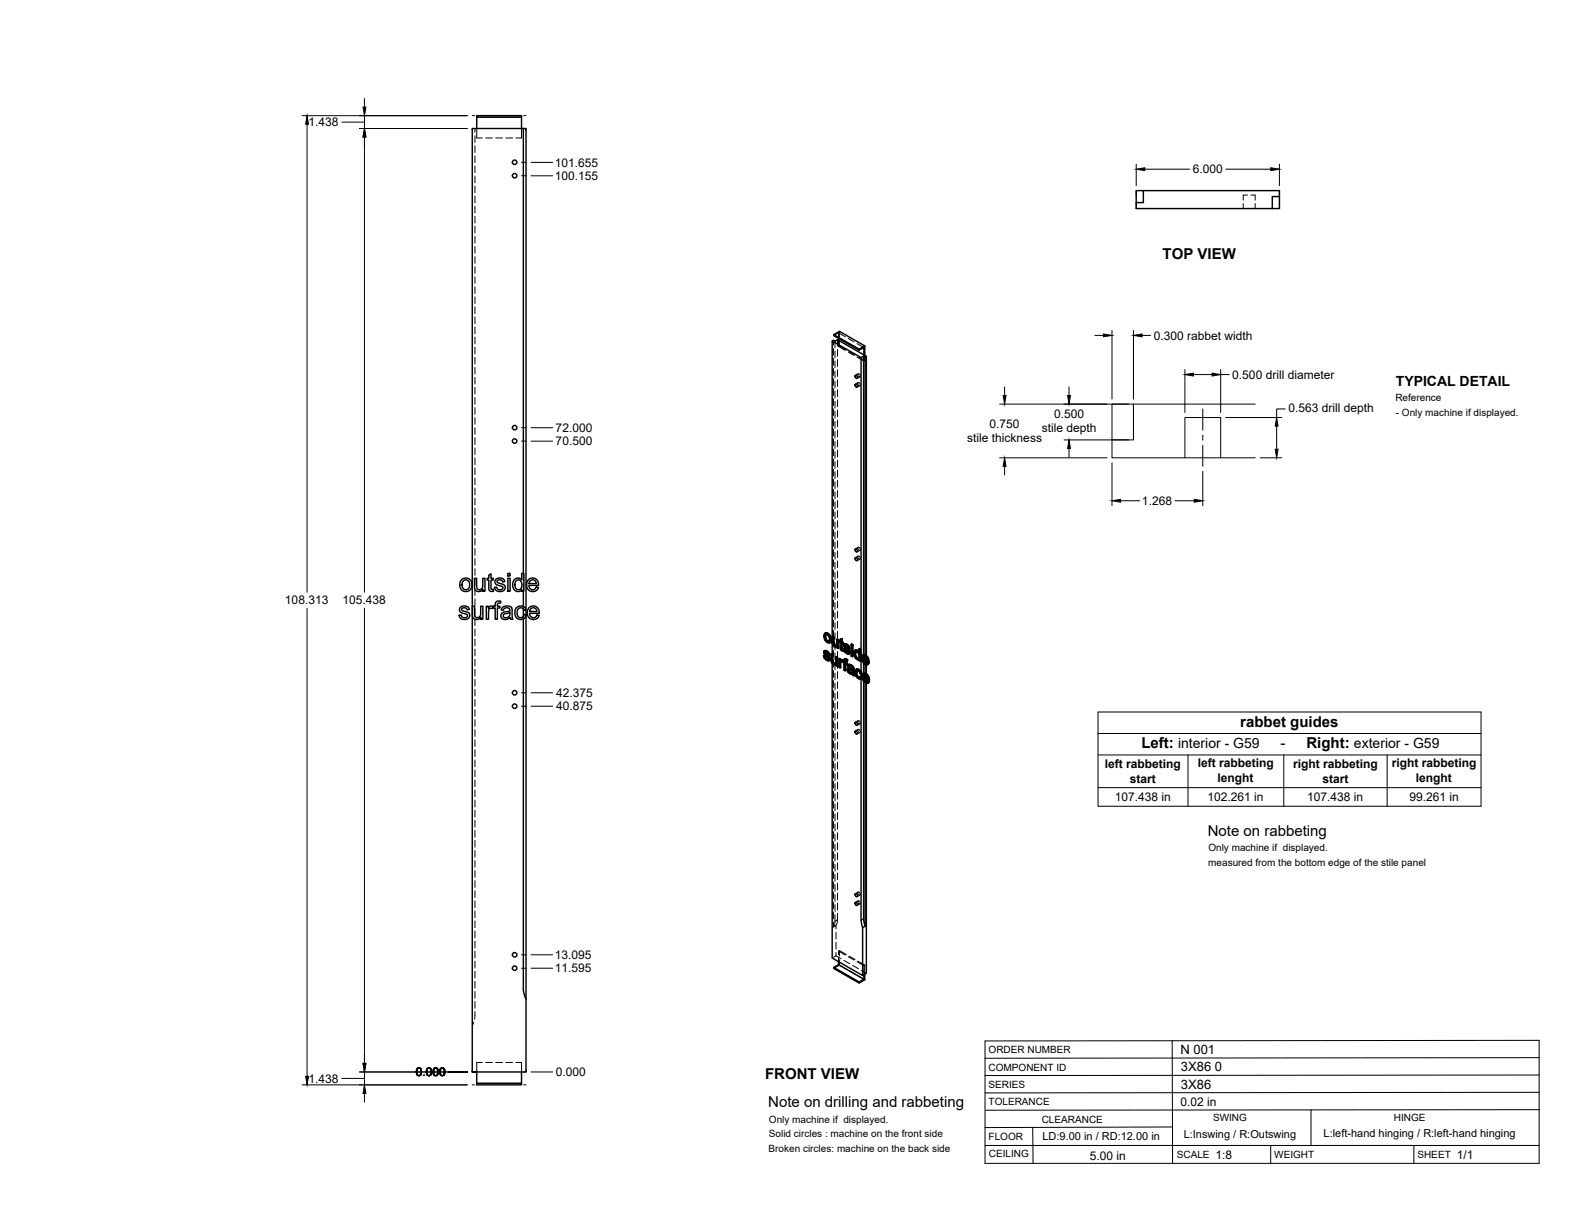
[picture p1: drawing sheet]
<svg xmlns="http://www.w3.org/2000/svg" width="559mm" height="432mm" viewBox="0 0 559 432" stroke-linecap="round" stroke-linejoin="round" font-family="sans-serif">
<!-- layer: Visible -->
<g fill="none" stroke="#000" stroke-width=".51">
<path d="M169.1 41.6v4M185 41.6h-15.9v-.6h15.9v4.6M185.7 45.6h.9v172.5M185.7 45.6h-18.1v334.7h19v-25.9M185.7 45.6v157.8M403.1 71.9v2.1h48.3M405.7 67.6h-2.6v4.3h2.6v-4.3h48.2v2.1M451.4 69.7h2.5v4.3h-2.5zM295.8 118.7l2-1.1 9 5.1M295.3 121l.4-.3 .5 .3 .9-.5 10.3 5.9v106.2M297.5 120.1v.6M303.4 136.4l.6 .1 .2 .8-.7-.2z"/>
<path d="M303.4 133.2l.6 .2 .2 .8-.7-.2zM304.8 123.9l-9-5.2v.4l9 5.2M305.5 126.9l-10.2-5.9v104.9l.6 .1v2.2M305.5 126.9v111.3M306.4 126.4l.5 .3v105.6M306.4 126.4l-.9 .5M306.4 126.4v105.9M306.8 122.7l-2 1.2v.4l1.7-1v2.6M306.8 122.7v3.4M307.4 126.4l-.5 .3M303.4 197.9l.6 .2 .2 .8-.7-.2zM303.4 194.8l.6 .2 .2 .8-.7-.2z"/>
<path d="M163.3 215.5l1.4-.5a1.58 1.58 0 0 1 1.8 1.3l-.8 .1a1.02 1.02 0 0 0-.9-.8 1.02 1.02 0 0 0-1 .8l2.1 .9a1.39 1.39 0 0 1 .6 1.7 1.39 1.39 0 0 1-1.7 .8l-.9-.1-.7-.6-.3-.8 .7-.1a1.09 1.09 0 0 0 1.1 1 1.09 1.09 0 0 0 1.1-1l-1.8-.7a1.19 1.19 0 0 1-.7-2zM163.8 205.6l1-.5a2.33 2.33 0 0 1 2.6 3 2.33 2.33 0 0 1-3.8 1.1l-.4-1.1a2.74 2.74 0 0 1 .6-2.5zM164.3 206.2l1.3-.4 .9 .7 .1 1.7-.8 .9h-1.1l-.6-.6-.2-1.4zM167.6 215.1h.8v2.6a1.14 1.14 0 0 0 1.1 1.4 1.14 1.14 0 0 0 1-1.5v-2.5h.8v4.6h-.7v-.7a1.63 1.63 0 0 1-1.9 .8 1.63 1.63 0 0 1-1.1-1.8zM168.3 205.2h.8v2.6a1.14 1.14 0 0 0 1.2 1.4 1.14 1.14 0 0 0 1-1.5v-2.5h.8v4.6h-.7v-.7a1.63 1.63 0 0 1-2 .8 1.63 1.63 0 0 1-1.1-1.9zM172.5 215.1h.7v.7a1.12 1.12 0 0 1 1.8-.6l.7-.1v-.5a1.33 1.33 0 0 1 .6-1.3 1.33 1.33 0 0 1 1.4 0l-.1 .7a.71 .71 0 0 0-.8 0 .71 .71 0 0 0-.3 .7v.4h.9v.6h-.9v4h-.8v-4h-.7v-.4l-.2 .7a1.02 1.02 0 0 0-1.2 .1 1.02 1.02 0 0 0-.3 1.2v2.4h-.8zM173.4 204l.8-.4v1.6h.8v.6h-.8v3.1l.8 .2 .1 .7h-.6a1.02 1.02 0 0 1-1.1-1.4v-2.6h-.6v-.6h.6zM175.8 205.7l1.5-.6a1.58 1.58 0 0 1 1.8 1.3l-.8 .1a.99 .99 0 0 0-1-.8 .99 .99 0 0 0-.9 .8l2.6 1.1a1.59 1.59 0 0 1-.2 2 1.59 1.59 0 0 1-1.9 .3l-.9-.4-.4-.5-.2-.6 .8-.1a1.08 1.08 0 0 0 1.1 1 1.08 1.08 0 0 0 1.1-1.1l-2-.7a1.19 1.19 0 0 1-.6-1.8zM178.2 215.6l.7-.4 1-.2 1.5 .5 .5 4.2h-.8l-.1-.6a1.77 1.77 0 0 1-2 .8 1.77 1.77 0 0 1-1.3-1.7l.7-.9 1.6-.3a.68 .68 0 0 0 .9-.7 .68 .68 0 0 0-.9-.6 1.12 1.12 0 0 0-1.4 .8l-.8-.1zM178.7 218l1.4-.4a.42 .42 0 0 1 .6-.2 .42 .42 0 0 1 .2 .6v.1a1.2 1.2 0 0 1-1.1 1.1 1.2 1.2 0 0 1-1.3-.9zM180.2 205.2h.8v4.6h-.8zM180.2 203.4h.8v.9h-.8z"/>
<path d="M182.5 205.7a1.73 1.73 0 0 1 2.6 0v-2.3h.8v6.4h-.8v-.6a1.89 1.89 0 0 1-2.3 .4 1.89 1.89 0 0 1-.9-2.1zM183.1 206.1l.8-.4 .9 .5 .4 1.2-.2 1.1a1.26 1.26 0 0 1-1.7 .6 1.26 1.26 0 0 1-.6-1.6zM183.3 215.6v-.1a1.93 1.93 0 0 1 3.3 1l-.8 .1a1.29 1.29 0 0 0-1.7-.8 1.29 1.29 0 0 0-.6 1.8l.1 .8 .7 .7a1.18 1.18 0 0 0 1.6-1.1l.8 .1-.4 .9a2.06 2.06 0 0 1-2.4 .6 2.06 2.06 0 0 1-1.2-2.2l.1-1zM185.7 219.6v131.2l.2 1.8 .7 1.8M185.7 209.8v5.4M185.7 216.1v2.6M186.6 218.4v136M187.4 205.7a2.14 2.14 0 0 1 2.6-.4 2.14 2.14 0 0 1 1.1 2.4h-3.5l.2 .7a1.29 1.29 0 0 0 1.3 .9 1.29 1.29 0 0 0 1.1-1l.9 .1-.5 .9a2.33 2.33 0 0 1-3.2 0 2.33 2.33 0 0 1-.2-3.2zM187.7 215.6a2.15 2.15 0 0 1 2.5-.3 2.15 2.15 0 0 1 1.1 2.3h-3.4l.2 .8a1.29 1.29 0 0 0 1.2 .8 1.29 1.29 0 0 0 1.2-1l.8 .1-.5 .9a2.34 2.34 0 0 1-3.2-.1 2.34 2.34 0 0 1-.1-3.2zM188.1 206.1l1.2-.3a1.27 1.27 0 0 1 1 1.3h-2.6zM188.3 216l.8-.4 .7 .2 .7 1.2h-2.6zM292.1 232.7l.5 .2"/>
<path d="M292.5 230.9l.9 .1M292.6 232.9l.2-.2 .2 .6-.2 .1zM292.7 231.6l.4 .3M292.7 231.8l1.4 1.1M292.7 224.7h1.1zM292.7 224.7l-.4 .5v1l.9 1.6a.91 .91 0 0 0 1.4 .1M292.7 230.8l-.3 .2M292.8 226l.2 .9M292.8 233.4l.5 .5h.5M292.8 230.9l.6 .1 .5 .4M292.8 232.7h-.7l.6 1.1 .8 .6h.7M292.9 232.1l1.5 1.2"/>
<path d="M292.9 231.4v.1M292.9 231.7l-.2-.3 .6 .2 .5 .8 .4 .1M293 226.9l.2-.1 .6 .6-.3 .1zM293 233.3l.5 .4M293 230.8l-.7 .3-.1 .6 1.5 1.7v.6M293.1 225.1l-.1 .7M293.2 231.1l.5 .4 .2-.1 .4 .5M293.2 226.8l-.2-.9a.5 .5 0 0 1 .1-.8 .5 .5 0 0 1 .7 .3l.4 .8 .1 .9-.3 .5-.5-.1M293.3 233.9l.4 .1M293.5 224.8l.9 .9 .2-.1 .4 1.3M293.7 231.5l.4 .5 .2-.1 .1 .5-.2 .1-.1-.5M293.8 227.4l.3 .1"/>
<path d="M293.8 224.7l.8 .9M293.8 234h-.1M293.9 233l.3 .4 .2-.1 .1 .5M294.2 233.4l.1 .6 .2-.2-.1 .4M294.3 234l-.1 .4 .2-.2-.3 .2M294.4 225.7l.3 1.4 .3-.2-.2 .9M294.7 227.1l-.1 .8 .2-.1-.4 .3M294.8 232.1l.7 .1v2.3M295.3 235.3v104.6l10.7 6.2v-17l.9-.5v-86.5M295.3 228.1v4M295.3 235.4l.7 .4 .5-.1M295.3 232.4v2.1h.2l.2 .4"/>
<path d="M295.3 234.6l.2 .4 .2-.1 .3 .3M295.5 235l.3 .3h.6M295.5 232.2l-.7-.1v2.2l.5 1.1M295.7 226.1v2.2l.2-.1 .2 .4M295.7 228.3l.2 .5 .2-.2 .3 .3M295.8 235.3l.4 .1M295.9 228.8l.3 .3 .6-.1-.2 .2M295.9 226l-.6-.1v2.5l.7 1 .6 .2 .4-.2M296.2 229.1l.4 .1M296.4 235.3l-.2 .1M296.5 233.1l.4 .2 .3-.1v3l-.3 .1v-3M296.5 235.7v.4l.4 .2"/>
<path d="M296.5 235.7l-.1 .1M296.9 226.8l.7 .2v3l-.3 .1v-3M297 229.4v.5l.3 .2M297 229.4l-.2 .2M297.2 233.2l-.5-.3-.2 .2v2l-.3 .3M297.6 227l-.7-.2v1.9l-.3 .5M297.6 233.7l.6 .1v.4l.3-.2M298 234v.4l.8-.3M298.1 234.9l.2 2-.2 .1v-1.6M298.1 227.3l-.3 .1v.4l.3 .1 .1 2.4 .4 .6h.7l-.1-.4h-.4M298.1 226.8l.7-.2v1.1M298.2 233.8l-.6-.1v3l.5 .3"/>
<path d="M298.3 234.1h.5l.4 .3M298.4 234.7h.1M298.6 234.2l.4 .4M298.6 226.7v1.1l.6 .1M298.6 227.8l.6 .1-.2 .5v-.4M298.6 230.2l.4 .2M298.7 230.4l.5 .1M298.8 226.6l-.7 .2v.7l-.3-.1M298.8 228.3v1.8M298.9 235l-.7-.3 .1 .6M299 228.4l-.4-.2v2l.3 .1M299 230.6l.1 .5"/>
<path d="M299 234.9l.4 .2v2.7l.4 .2M299 234.5v.4M299 234.7l-.1 .3M299 234.9l-.1 .1M299.3 230.3l.4 .2M299.6 228.5l.9 .1M299.7 233.8l1.1 .3M299.7 230.5l.2-.2 .2 .6-.2 .2zM299.8 229.2l.4 .3M299.8 229.4l1.5 1.1M299.8 235l.8 .2-.2 .5v-.4M299.9 228.4l-.4 .2"/>
<path d="M299.9 233.7l-.3 .1M299.9 231.1l.5 .4h.5M299.9 228.6h.6l.6 .4M299.9 230.3l-.4-.1a1.37 1.37 0 0 0 .8 1.6l.6 .3 .4-.1M300 229.7l1.5 1.2M300 229v.1M300 229.3l-.2-.3 .6 .2 .5 .8 .4 .1M300.1 234.4v.5M300.1 235.5v2.4l-.3 .1v-2.6l.6 .3M300.1 234l.7 .1-.3 .6v-.5M300.1 230.9l.5 .5M300.1 228.4l-.6 .2-.1 .7 1.5 1.8-.1 .5"/>
<path d="M300.3 228.7l.5 .4 .3-.1 .3 .5M300.4 233.8h-.8l-.2 1-.4-.3h.4M300.4 231.5l.4 .1M300.5 234.7l-.6-.3-.1 .6 .3-.1 .5 .3M300.8 229.1l.4 .5 .2-.1 .2 .5-.3 .1-.1-.5M300.9 237.1l.6-.1 .9 .4M300.9 231.6h-.1M301 237.9l.2 .4 .2-.1 .4 .3M301 230.6l.3 .5 .2-.2 .1 .5M301.1 237.7l.3 .5M301.1 237l-.3 .2M301.2 238.3l.3 .4h.7"/>
<path d="M301.2 236.4l.1-.1-.2 .3zM301.2 237.6l-.1 .1M301.2 235.8l.8 .1 .6 .4M301.2 237.6h.2a.76 .76 0 0 1 .9 .9l-.3 .3M301.3 237.6l-.1 .1M301.3 236.3l.9 .5a.36 .36 0 0 1 .2 .6 .36 .36 0 0 1-.6 0l-.6-.3M301.3 231.1l.1 .5 .2-.2-.1 .4M301.4 237l-.8 .3 .1 1 .9 .8h.8l.1 .4 .4 .3M301.4 231.6l-.1 .4 .2-.2-.3 .3M301.4 235.7l-.5 .2M301.5 238.7h.8M301.8 236.1l1.1 .6"/>
<path d="M302 229.7l.6 .2zM302 228.6l.6 .1zM302 229.7v3l.4 .3M302 228.6v.6l.4 .2M302 235.9l-.6-.2-.6 .2-.2 .4 .5 .3M302.3 236.5l.3 .4 .3-.2 .1 .5M302.6 229.9v3l-.2 .1v-3M302.6 228.7l-.2 .7v-.5M302.6 236.9l.2 .4 .2-.1 .1 2M302.8 237.3v2.1l.3-.2 .1 .5-.3 .1-.1-.4M303.4 232.1l.2 .9M303.4 230.7h.8l.5 .4"/>
<path d="M303.6 231.3l.7 .2 .4 .9v1.1l-.6 .1M303.6 231.3l-.2 .8 .2-.2 .2 1M303.6 233l.2-.1 .5 .6-.2 .1zM303.6 231.3h.1M303.7 230.6l-.4 .2M303.8 231.2l-.2 .7M303.8 238.8l.2 .9 .2-.1 .6 .6M303.9 237.5h.9l.7 .6M303.9 237.4l-.2 .1M304 239.8l.5 .6 .6-.1M304 230.8l.7 .4M304.1 237.3l-.2 .1"/>
<path d="M304.2 238l-.2 .7M304.2 230.7l-.5-.1a1.97 1.97 0 0 0 0 3.1l.6 .4 .5-.1M304.3 233.5l.3 .1M304.5 237.6l.7 .7 .3-.2 .3 1-.2 .1-.4-.9M304.7 230.2l.7 .1v4.2l-.2 .1v-4.2M304.8 237.5h-1a2.12 2.12 0 0 0 1.5 3.4M304.8 234v.4l.4 .2M304.8 234l-.2 .1M305.2 240l.4 .3M305.4 230.3l-.7-.1v1.5l-.3-.5M305.5 239.2v.7M305.6 239.2l-.4-.2-.5-.9a.45 .45 0 0 0-.7 0 .45 .45 0 0 0 0 .7l.2 .8"/>
<path d="M306 232.5l1.1-.1 .9 .9M306.2 239h1.1l.8 .9M306.3 239.9l1.5 .9-.6-1.2a.49 .49 0 0 0-.5-.2 .49 .49 0 0 0-.4 .5l.3-.1 1.1 .7M306.4 234.7l.6 .6 .6-.1M306.4 235.2v3.7M306.4 233.9l.2 .7M306.6 232.9l-.2 .4M306.7 239.4l-.1 .4M306.9 233l.8 1.2-1.5-.8M306.9 233a.45 .45 0 0 0-.5-.1 .45 .45 0 0 0-.2 .5l.2-.1 1.2 .7M306.9 232.5l.9 .9 .2-.1 .3 1.4M306.9 233v.6"/>
<path d="M306.9 234.2v.8M306.9 235.7v3.1M306.9 239.5v.6M307 235.3l.4 .1M307.1 239.1l.8 .9 .2-.1 .4 1.3M307.1 232.4l-.6-.2-.6 .5v1.8l.6 .9 .8 .4h.5l.5-.6M307.3 239l-.6-.2-.7 .4v1.8l.6 .9 .8 .5h.6l.5-.6M307.4 233.4v.4M307.4 234.5v.7M307.4 235.9v3.1M307.4 239.8v.5M307.5 235.3l-.1 .1"/>
<path d="M307.6 235.1l.5 .3M307.8 233.4l.3 1.4 .2-.1-.2 .1M307.9 240l.4 1.3 .2-.1-.2 .1M308.1 234.9l-1.9-1.1 .2 .9 .2-.1 .6 .5M308.3 235.2l-.5 .6M308.3 235.2l-.4-.3-.5 .5M303.4 259.4l.6 .2 .2 .8-.7-.2zM303.4 256.3l.6 .2 .2 .8-.7-.2zM305.5 240.7v85.8M305.6 240.3l.2-.1-.5 .7zM305.8 240.2l-.4-.3-.4 .5h-.5M306.4 241.6v84.4"/>
<path d="M306.6 240.5l.2 .6M306.6 241.3l.5 .5h.6M306.9 240.7v.7M307.1 241.8l.4 .1M307.4 241l-.1 .7-.5-.6-.2 .2-.3-.9 2 1.1M307.4 242.4v102.9l-1.4 .8M307.6 241.9h-.1M307.8 241.6l.5 .3M308.5 241.8l-.5 .6M308.5 241.8l-.5-.3-.5 .4M303.4 317.1l.6 .2 .2 .8-.7-.2zM303.4 320.3l.6 .1 .2 .8-.7-.2z"/>
<path d="M305.5 326.5l.6 2.6M306.4 326l.6 2.6M297.5 341.2v1.1l-1.7 .9v.4l9 5.2v-.4l-9-5.2M297.5 342.3l9 5.1-1.7 1M306.5 345.9v1.5M306.8 345.7v1.9l-2 1.2M169.1 380.3v4.6h15.9v-.6h-15.9M185 380.3v4"/>
<circle cx="182.6" cy="57.6" r=".79"/>
<circle cx="182.6" cy="62.3" r=".79"/>
<circle cx="182.6" cy="156.5" r=".79"/>
<circle cx="182.6" cy="151.7" r=".79"/>
<circle cx="182.6" cy="250.6" r=".79"/>
<circle cx="182.6" cy="245.8" r=".79"/>
<circle cx="182.6" cy="338.8" r=".79"/>
<circle cx="182.6" cy="343.5" r=".79"/>
</g>
<!-- layer: Hidden -->
<g fill="none" stroke="#000" stroke-width=".35">
<path d="M168.5 45.6v1.4M168.5 48.2v2.3M168.5 51.7v2.4M168.5 55.3v2.4M168.5 58.9v2.4M169.1 45.6v3.4h2M172.3 49h2.4M175.9 49h2.4M179.5 49h2.4M185 45.6v3.4h-2M168.5 62.5v2.3M168.5 66v2.4"/>
<path d="M168.5 69.6v2.4M168.5 73.2v2.3M168.5 76.8v2.3M441.1 72.2v1.8M442.6 69.2h-1.5v1.8M443.8 69.2h1.5v1.8M445.3 72.2v1.8M168.5 80.3v2.4M168.5 83.9v2.4M168.5 87.5v2.3M168.5 91v2.4M168.5 94.6v2.4"/>
<path d="M168.5 98.2v2.4M168.5 101.7v2.4M168.5 105.3v2.4M168.5 108.9v2.4M168.5 112.5v2.4M168.5 116v2.4M168.5 119.6v2.4M297.5 118.1v2M297.5 118.1l-1.7 1M297.5 118.1l2.4 1.4M297.8 117.6v2M168.5 123.2v2.4"/>
<path d="M168.5 126.7v2.4M168.5 130.3v2.4M168.5 133.9v2.4M168.5 137.5v2.3M295.7 120.7v1.7M295.7 123.6v2.4M295.7 127.2v2.4M295.7 130.8v2.4M295.7 134.3v2.4M295.7 137.9v2.4M296.2 121v2.4M296.2 124.5v2.4"/>
<path d="M296.2 128.1v2.4M296.2 131.7v2.4M296.2 135.3v2.3M296.2 138.8v2.4M297.1 120.5v2.3M297.1 124v2.4M297.1 127.6v2.4M297.1 131.2v2.3M297.1 134.7v2.4M297.1 138.3v2.4M297.5 120.7v2.2M297.8 122.7l-.3 .2 2.4 1.4"/>
<path d="M297.8 120.8v1.9M297.8 122.7l2.4 1.4M301 120.1l2 1.2M301 124.9l2 1.2M301.3 124.7l2.1 1.2M304.1 121.9l2.4 1.4M304.1 126.7l2.4 1.4M304.4 126.5l2.4 1.4M304.4 135.8a.58 .58 0 0 1 .7 .3 .58 .58 0 0 1-.3 .7l-.4-.4zM304.4 132.7a.58 .58 0 0 1 .7 .3 .58 .58 0 0 1-.3 .7l-.4-.4zM304.5 135.7l-1.1 .6M304.5 132.6l-1.1 .6"/>
<path d="M305.1 136.8l-1 .6M305.1 133.7l-1 .6M306.5 125.9v2.2l.3-.2v-1.8M168.5 141v2.4M168.5 144.6v2.4M168.5 148.2v2.4M168.5 151.7v2.4M168.5 155.3v2.4M168.5 158.9v2.4M295.7 141.5v2.4M295.7 145.1v2.3M295.7 148.6v2.4"/>
<path d="M295.7 152.2v2.4M295.7 155.8v2.4M295.7 159.3v2.4M296.2 142.4v2.4M296.2 146v2.4M296.2 149.5v2.4M296.2 153.1v2.4M296.2 156.7v2.4M297.1 141.9v2.4M297.1 145.5v2.3M297.1 149v2.4M297.1 152.6v2.4"/>
<path d="M297.1 156.2v2.4M297.1 159.7v2.4M168.5 162.5v2.3M168.5 166v2.4M168.5 169.6v2.4M168.5 173.2v2.4M168.5 176.8v2.3M295.7 162.9v2.4M295.7 166.5v2.4M295.7 170.1v2.3M295.7 173.6v2.4M295.7 177.2v2.4"/>
<path d="M296.2 160.3v2.3M296.2 163.8v2.4M296.2 167.4v2.4M296.2 171v2.4M296.2 174.5v2.4M296.2 178.1v2.4M297.1 163.3v2.4M297.1 166.9v2.4M297.1 170.5v2.3M297.1 174v2.4M297.1 177.6v2.4M168.5 180.3v2.4"/>
<path d="M168.5 183.9v2.4M168.5 187.5v2.3M168.5 191.1v2.3M168.5 194.6v2.4M168.5 198.2v2.4M295.7 180.8v2.4M295.7 184.3v2.4M295.7 187.9v2.4M295.7 191.5v2.4M295.7 195.1v2.3M295.7 198.6v2.4M296.2 181.7v2.4"/>
<path d="M296.2 185.3v2.3M296.2 188.8v2.4M296.2 192.4v2.4M296.2 196v2.4M296.2 199.5v2.4M297.1 181.2v2.4M297.1 184.7v2.4M297.1 188.3v2.4M297.1 191.9v2.4M297.1 195.5v2.3M297.1 199v2.4M304.4 197.3a.58 .58 0 0 1 .7 .4 .58 .58 0 0 1-.3 .7l-.4-.4z"/>
<path d="M304.4 194.2a.58 .58 0 0 1 .7 .4 .58 .58 0 0 1-.3 .7l-.4-.4zM304.5 197.3l-1.1 .6M304.5 194.2l-1.1 .6M305.1 198.4l-1 .6M305.1 195.3l-1 .6M168.5 201.8v2.3M168.5 205.3v2.4M168.5 208.9v2.4M168.5 212.5v2.4M168.5 216v2.4M168.5 219.6v2.4M185.7 203.4v2.6"/>
<path d="M185.7 207.2v2.6M185.7 215.2v.9M185.7 218.7v.9M186.6 218.1v.3M295.7 202.2v2.4M295.7 205.8v2.4M295.7 209.3v2.4M295.7 212.9v2.4M295.7 216.5v2.4M296.2 203.1v2.4M296.2 206.7v2.4M296.2 210.3v2.3"/>
<path d="M296.2 213.8v2.4M296.2 217.4v2.4M297.1 202.6v2.4M297.1 206.2v2.4M297.1 209.7v2.4M297.1 213.3v2.4M297.1 216.9v2.4M168.5 223.2v2.4M168.5 226.8v2.4M168.5 230.3v2.4M168.5 233.9v2.4M168.5 237.5v2.4"/>
<path d="M292.4 232.6l.3 .9-.2 .1M292.4 231.3l.1 .5-.2 .1M292.5 231l-.3 .4M292.5 225.6l.4 1.3-.3 .2M292.5 231.8l.3 .4-.2 .1M292.7 230.8l-.4 .3M292.7 233.5l.8 .7-.2 .1M292.8 231.4l.2-.1-.1 .1M292.8 232.2l1.1 1-.2 .2M292.9 226.9l.9 .9-.3 .2M292.9 224.6l-.6 1.1M292.9 231.3l-.2 .1"/>
<path d="M293 231.3l.4 .1-.2 .1M293.1 225.1l-.1 .1M293.2 225.1h.6l-.3 .1M293.4 231.4l.4 .4-.2 .1M293.5 234.2l.5 .2-.2 .1M293.8 225.1l.5 .6-.2 .1M293.8 227.8l.6 .2-.2 .1M293.8 231.8l.2 .4-.2 .2M293.9 233.8l-.1 .1M293.9 233.3l.2 .3-.2 .1M293.9 233.8l-.1 .2M294 232.2l.4 .2"/>
<path d="M294.1 233.6l-.2 .2M294.3 234.3l-.3 .1M294.3 227.4l-.2 .1M294.3 225.7l.2 .9-.2 .2M294.5 226.7l-.4 .9M294.6 227.9l-.2 .1M295 232l.1 2.3-.2 .2M295.1 234.3l.1 .5-.2 .1M295.3 232.1v3.3l.2-.2-.3-.4M295.3 225.9v2.2M295.5 225.7v2.4l-.2 .1M295.5 228.1l.1 .5-.2 .1"/>
<path d="M295.5 235.2l.4 .4-.2 .1M295.6 228.6l.3 .4-.2 .1M295.7 220v2.4M295.7 223.6v2.4M295.7 227.2v2.4M295.7 230.8v2.4M295.7 234.3v2.4M295.7 237.9v2.4M295.9 229l.5 .3-.3 .2M295.9 235.6l.9-.1-.2 .1M296.2 221v2.4M296.2 224.5v2.4"/>
<path d="M296.2 228.1v2.4M296.2 231.7v2.4M296.2 235.3v2.3M296.2 238.8v2.4M296.4 229.3h.8l-.2 .1M296.4 235.3h.1M296.5 235.2l-.2 .2M296.7 235.1l-.3 .2M296.7 232.9v2l-.3 .3M296.8 235.5l-.3 .6M296.8 236l.4 .2M296.8 229h.1"/>
<path d="M296.9 229l-.2 .1M297.1 228.9l-.3 .1M297.1 228.3l-.3 .7M297.1 220.5v2.3M297.1 224v2.4M297.1 226.7v3.3M297.1 231.2v2.4M297.1 234.7v2.4M297.1 238.3v2.4M297.2 229.3l-.2 .6M297.2 229.7l.4 .3M297.9 233.6v3l-.3 .1"/>
<path d="M297.9 236.6l.4 .3M298 227.6l.3 .2-.2 .1M298 227.2l-.2 .6M298.1 227.3l.2 .1M298.2 234.2v.1M298.3 227.8l.1 2.4-.2 .1M298.3 226.7l-.2 .8M298.4 230.2l.2 .3-.2 .1M298.4 234.1l-.4 .3M298.5 234.6l-.1 .1M298.5 234.5l.3 .1-.2 .1M298.6 228.2l.2-.2v.3"/>
<path d="M298.6 230.5l.4 .3-.3 .1M298.8 234.6l.3 .3M298.8 228l.4 .3M299 230.8l.3 .1M299 234.7l.2-.1-.1 .3M299.2 234.4v.1M299.2 234.8l.4 .2-.2 .1M299.2 234.6l-.1 .3M299.2 234.4l-.2 .2M299.4 234.5l.2 .1M299.5 230.2l.3 .9-.2 .1M299.6 228.9l.1 .5-.3 .1"/>
<path d="M299.6 235v2.6l-.2 .2M299.6 228.6l-.3 .4M299.6 237.6l.5 .3M299.7 229.4l.3 .4-.3 .1M299.7 233.9l-.1 .7-.2 .2M299.8 228.5l-.4 .2M299.8 233.7l-.4 .3M299.8 231.1l.8 .7-.2 .1M299.8 235.4l.3-.1v.2M299.9 234.4h.2M300 229.8l1.1 1.1-.3 .1M300.1 228.9l-.1 .1"/>
<path d="M300.1 235.3l.5 .3M300.1 228.9l.4 .1-.2 .2M300.1 234.3h.3l-.2 .2M300.4 234.3l.3 .2M300.5 229l.4 .4-.2 .1M300.6 231.8l.6 .2-.3 .1M300.8 237.5l.2 .8-.2 .1M300.8 236.2l.5 .3M300.9 237.1l-.4 .5M300.9 231.5h.2M300.9 229.4l.2 .4-.2 .2M301 237l-.4 .3"/>
<path d="M301 238.3l.7 .6-.3 .1M301 235.8l-.4 .5M301.1 230.9l.1 .3-.2 .2M301.1 231.5l-.2 .1 .2-.1M301.1 235.7l-.3 .2M301.1 229.8l.5 .2M301.2 231.2l-.1 .3M301.3 237.6h.1M301.3 237.5l-.2 .1M301.3 236.3h.1M301.4 231.9l-.2 .1M301.5 237.5l1.1 .3-.2 .2"/>
<path d="M301.5 236.2l.5 .1-.3 .2M301.7 238.9l.5 .2-.3 .1M302 236.3l.5 .5-.3 .1M302.2 239.1l.4-.1-.2 .1M302.2 229.6v3l-.2 .1M302.2 228.5l-.2 .7M302.2 232.6l.4 .3M302.2 229l.4 .3M302.4 237.4h.2M302.4 238.6l-.2 .1M302.5 236.8l.1 .5-.2 .1M302.5 238.5l-.2 .2"/>
<path d="M302.6 237.8l-.3 .8M302.6 237.3l-.2 .3M302.6 239l.1 .4-.2 .1M302.7 239.4l.5 .3M303.1 231.7l.2 .9-.2 .1M303.3 230.9l-.4 .9M303.3 232.6l.4 .7-.2 .2M303.5 230.7l-.5 .4M303.6 238.4l.3 1.4-.2 .1M303.7 233.3l.5 .6-.2 .1M303.7 237.6l-.3 .9M303.8 231.2h.5l-.2 .1"/>
<path d="M303.8 231.2l-.2 .1M303.8 231.2h.1M303.9 239.8l.9 .8-.3 .2M303.9 237.4l-.4 .4M304.2 238h-.2M304.2 237.9h.6l-.2 .2M304.2 233.9l.8-.1-.2 .2M304.3 231.2l.4 .4-.1 .3M304.7 231.2l.2 .3M304.8 237.9l.4 .4-.3 .1M304.8 233.5l-.2 .1M304.8 231.8l.2 1-.2 .1"/>
<path d="M304.9 230.1v1.4l-.2 .2M305 232.8l-.4 .8M305 233.8l-.2 .6M305 234.2l.4 .3M305.2 238.3l.2 .6-.2 .1M305.4 238.9l.4 .2M305.4 239.9l-.4 .5M305.5 239.9v.9l-.7-.2M305.5 238.2v1M305.9 240l.5-1.1v2.7M305.9 233.3l.4 1.3-.3 .2M306.1 239.9l.3 1.3-.2 .1"/>
<path d="M306.2 233.8l.2-.1v.2M306.3 234.6l.9 1-.2 .1M306.3 232.3l-.6 1.1M306.4 233.7l1.9 1.1M306.4 232.3v2.9M306.6 232.9h-.2M306.7 239.4l-.1 .1M306.8 239.3l.5 .1-.2 .1M306.9 232.3v.7l.3-.2h-.6M306.9 233.6v.6M306.9 235v.7M306.9 238.8v.7"/>
<path d="M307.2 232.8l.5 .6-.2 .2M307.2 235.6l.7 .1-.2 .2M307.3 239.4l.5 .6-.2 .1M307.4 232.6v.8M307.4 233.8v.7M307.4 235.2v.7M307.4 239v.8M307.6 235.2h.1M307.6 235.2l-.1 .1M307.6 234l.3 .1M307.7 235.2l-.3 .1M307.7 233.4l.2 .7-.2 .1"/>
<path d="M307.8 240l.2 .7-.2 .1M307.9 234.9l-.3 .3M308 235.7h-.1M168.5 241v2.4M168.5 244.6v2.4M168.5 248.2v2.4M168.5 251.8v2.3M168.5 255.3v2.4M168.5 258.9v2.4M295.7 241.5v2.4M295.7 245.1v2.3M295.7 248.6v2.4"/>
<path d="M295.7 252.2v2.4M295.7 255.8v2.3M295.7 259.3v2.4M296.2 242.4v2.4M296.2 246v2.3M296.2 249.6v2.3M296.2 253.1v2.4M296.2 256.7v2.4M297.1 241.9v2.4M297.1 245.4v2.4M297.1 249v2.4M297.1 252.6v2.4"/>
<path d="M297.1 256.2v2.4M297.1 259.7v2.4M304.4 258.8a.58 .58 0 0 1 .7 .4 .58 .58 0 0 1-.3 .7l-.4-.4zM304.4 255.7a.58 .58 0 0 1 .7 .4 .58 .58 0 0 1-.3 .7l-.4-.4zM304.5 258.8l-1.1 .6M304.5 255.7l-1.1 .6M305.1 259.9l-1 .6M305.1 256.8l-1 .6M305.2 240.3h-.1M306.3 240.4l.2-.2 .1 .3M306.4 241.2l.9 .9-.2 .2M306.5 240.2l2 1.1"/>
<path d="M306.9 240.1v.6M306.9 241.4v.7M307.3 242.1l.8 .2-.3 .1M307.4 240.3v.7M307.4 241.7v.7M307.7 240.5l.3 .2M307.7 241.8h.1M307.7 241.8l-.1 .1M308 241.5l-.3 .3M308.2 242.2l-.1 .1M168.5 262.5v2.4M168.5 266v2.4"/>
<path d="M168.5 269.6v2.4M168.5 273.2v2.4M168.5 276.8v2.3M295.7 262.9v2.4M295.7 266.5v2.4M295.7 270.1v2.3M295.7 273.6v2.4M295.7 277.2v2.4M296.2 260.3v2.3M296.2 263.8v2.4M296.2 267.4v2.4M296.2 271v2.3"/>
<path d="M296.2 274.6v2.3M296.2 278.1v2.4M297.1 263.3v2.4M297.1 266.9v2.4M297.1 270.5v2.3M297.1 274v2.4M297.1 277.6v2.4M168.5 280.3v2.4M168.5 283.9v2.4M168.5 287.5v2.4M168.5 291.1v2.3M168.5 294.6v2.4"/>
<path d="M168.5 298.2v2.4M295.7 280.8v2.3M295.7 284.4v2.3M295.7 287.9v2.4M295.7 291.5v2.4M295.7 295.1v2.3M295.7 298.6v2.4M296.2 281.7v2.4M296.2 285.3v2.3M296.2 288.8v2.4M296.2 292.4v2.4M296.2 296v2.4"/>
<path d="M296.2 299.6v2.3M297.1 281.2v2.3M297.1 284.7v2.4M297.1 288.3v2.4M297.1 291.9v2.4M297.1 295.5v2.3M297.1 299v2.4M168.5 301.8v2.3M168.5 305.4v2.3M168.5 308.9v2.4M168.5 312.5v2.4M168.5 316.1v2.3"/>
<path d="M168.5 319.6v2.4M295.7 302.2v2.4M295.7 305.8v2.3M295.7 309.4v2.3M295.7 312.9v2.4M295.7 316.5v2.4M296.2 303.1v2.4M296.2 306.7v2.4M296.2 310.3v2.4M296.2 313.8v2.4M296.2 317.4v2.4M297.1 302.6v2.4"/>
<path d="M297.1 306.2v2.3M297.1 309.8v2.3M297.1 313.3v2.4M297.1 316.9v2.4M304.4 319.6a.59 .59 0 0 1 .7 .4 .59 .59 0 0 1-.3 .7l-.4-.6zM304.4 316.5a.59 .59 0 0 1 .7 .4 .59 .59 0 0 1-.3 .7l-.4-.6zM304.5 319.6l-1.1 .6M304.5 316.5l-1.1 .6M305.1 317.6l-1 .6M168.5 323.2v2.4M168.5 326.8v2.4M168.5 330.3v2.4"/>
<path d="M168.5 333.9v2.4M168.5 337.5v2.4M295.7 320.1v2.3M295.7 323.6v2.4M296.2 324.5v2.8l-.5 1.6M296.2 321v2.4M296.6 337.9v1.2l1.8 1.1M296.6 328.4v1.2M296.6 330.8v2.4M296.6 334.4v2.3M296.6 339.1l-1.3 .8M297.1 324v3.3a1.87 1.87 0 0 1-1.4 1.6v-1.7"/>
<path d="M297.1 320.5v2.3M297.5 338.7v-1.2l.3-.2v2M297.5 339.9v1.3M297.5 337.5l2.4 1.4M297.8 337.3l2.4 1.4M301 339.4l2 1.2M301.3 339.3l2.1 1.1M305.1 320.7l-1 .6M168.5 358.9l-.1 2.7M168.5 341.1v2.4M168.5 344.6v2.4M168.5 348.2v2.4"/>
<path d="M168.5 351.8v2.4M168.5 355.3v2.4M297.8 342.5l-2 1.1M297.8 340.5v2M297.8 342.5l2.4 1.4M299.4 340.8l2.1 1.1M301.3 344.4l2.1 1.2M302.5 342.5l2.1 1.2M304.1 341.2l2.4 1.4 .3-.2M304.4 341l2.4 1.4M304.4 346.2l2.4 1.4M305.6 344.3l1.8 1"/>
<path d="M306.5 342.6v3.3M306.8 342.4v3.3M168.1 362.7l-.5 1.2M171.1 377h-2v3.3M172.3 377h2.4M175.9 377h2.4M179.5 377h2.4M183 377h2v3.3"/>
</g>
<!-- layer: Reference -->
<g fill="none" stroke="#000" stroke-width=".35">
<path d="M167.6 41h.8M168.4 45.6h-.8v.8M185 57.6h1.6M185.8 45.6h.8v.8M185.8 41h.8M185 62.4h1.6M403.1 67.6v2.1M403.1 71.9v2.1M453.9 67.6v2.1M453.9 71.9v2.1M185 151.7h1.6M185 156.5h1.6"/>
<path d="M402.1 143.4v12.7h-7.6M445.3 143.4h-50.8v19h50.8M420.4 162.4v-14.3h12.7v14.3M185 245.8h1.6M185 250.6h1.6M185 338.8h1.6M185 343.5h1.6M167.6 379.6v.7h.8M186.6 379.6v.7h-.8M167.6 380.3h1.5zM167.6 384.9h.8M185.8 384.9h.8"/>
</g>
<!-- layer: Hidden Narrow -->
<path d="M293.5 232.8l-.2 .2M295 233.8l-.2 .2M295.5 227.6l-.2 .1M296.7 234.6l-.2 .1M297.1 228.3l-.2 .2M298.3 229.5l-.2 .2M299.6 234.3l-.2 .1M300.6 230.4l-.2 .2M301.9 237.6l-.3 .1M302.6 238l-.2 .1M297.1 326.3l-.9 .6" fill="none" stroke="#000" stroke-width=".35"/>
<!-- layer: Visible Narrow -->
<path d="M293.5 232.3l-.2 .1M295.5 233.9l-.2 .1M295.9 227.7l-.2 .1M298.8 229.8l-.2 .1M300.1 234.6l-.3 .1M300.6 229.9l-.2 .1M301.8 237.2l-.2 .1M303 237.6l-.2 .2M303 238.3l-.2 .2M306.4 326l-.9 .5" fill="none" stroke="#000" stroke-width=".35"/>
<!-- layer: Titleblock -->
<path d="M349.5 369.3l196.6-.2v43.7h-196.6zM415.9 369.3l.1 43.5M546.1 375.3l-196.6 .2M416 399.9l-66.5 .2M465.1 393.7v12.7M546.1 393.7l-196.3 .2M546.1 387.6l-196.6 .2M546.1 381.4l-196.6 .2M349.5 406.4h196.6M366.4 400l.1 12.8M450.8 406.4v6.4M501.6 406.4v6.4" fill="none" stroke="#000" stroke-width=".36"/>
<!-- layer: Custom Tables -->
<path d="M389.6 252.6h135.9v33.5h-135.9zM389.6 260.2h135.9M389.6 267.9h135.9M389.6 279.5h135.9M421.5 267.9v18.2M455.5 267.9v18.2M492.1 267.9v18.2" fill="none" stroke="#000" stroke-width=".35"/>
<!-- layer: FD_Dimensions -->
<g fill="none" stroke="#000" stroke-width=".35">
<path d="M129.3 34.9v3.1M107.2 41h58.6M108.9 44.1v166M121.2 43.3h8.1M127.5 45.6h38.3M129.3 41v4.6M129.3 48.6v161.5M188.4 57.6h7.7M403.1 58.3v7.6M453.9 58.3v7.6M188.4 62.4h7.7M406.2 60h15.9"/>
<path d="M434.9 60h16M388.4 119h3.1M394.5 117.2v24.4M402.1 117.2v24.4M405.2 119h3M356.4 137.3v3M379.3 137.3v3M420.4 131.1v15.3M423.4 132.9h6.6M433.1 131.1v15.3M433.1 132.9h3M188.4 151.8h7.7"/>
<path d="M188.4 156.5h7.7M354.6 143.4h45.8M377.5 156.1h22.9M379.3 159.1v3.1M434.9 148.1h19.8M452.9 151.2v8.2M456 145.1h-3.1v3M354.6 162.4h38.1M356.4 165.5v3M394.5 164.2v15.3M397.6 177.7h6.8M416.9 177.7h6.8"/>
<path d="M426.7 167.3v12.2M447.1 162.4h7.6M108.9 215.8v166.1M129.3 215.8v161.5M188.4 245.8h7.7M188.4 250.6h7.7M188.4 338.8h7.7M188.4 343.5h7.7M107.2 384.9h58.6M121.2 382.6h8.1M127.5 380.3h38.3M129.3 380.3v4.6"/>
<path d="M129.3 388v3M188.4 380.3h7.7"/>
</g>
<g fill="#000" stroke="#000" stroke-width=".35">
<path d="M128.8 38h1l-.5 3zM108.9 41l.6 3.1h-1.1zM129.3 45.6l.5 3h-1zM403.1 60l3.1-.5v1zM450.9 59.5l3 .5-3 .5zM391.5 118.5l3 .5-3 .5zM402.1 119l3.1-.5v1zM420.4 132.9l3-.5v1zM430 132.4l3.1 .5-3.1 .5zM355.9 140.3h1l-.5 3.1zM379.3 156.1l.5 3h-1zM378.8 140.3h1l-.5 3.1z"/>
<path d="M452.4 159.4h1.1l-.6 3zM452.9 148.1l.6 3.1h-1.1zM356.4 162.4l.5 3.1h-1zM394.5 177.7l3.1-.5v1zM423.7 177.2l3 .5-3 .5zM128.8 377.3h1l-.5 3zM108.4 381.9h1.1l-.6 3zM129.3 384.9l.5 3.1h-1z"/>
</g>
<!-- layer: Smart Centers -->
<path d="M426.7 145.1v7.5M426.7 154.4v1.8M426.7 158v7.5" fill="none" stroke="#000" stroke-width=".35"/>
<g font-size="5.3">
<text x="412.5" y="92">TOP VIEW</text>
<text x="440" y="257.8">rabbet guides</text>
<text x="404.9" y="265.4">Left: interior - G59</text>
<text x="454.3" y="265.4">-</text>
<text x="463.5" y="265.4">Right: exterior - G59</text>
<text x="428.5" y="296.6">Note on rabbeting</text>
<text x="271.4" y="382.7">FRONT VIEW</text>
<text x="272.6" y="392.9">Note on drilling and rabbeting</text>
</g>
<text font-size="5" x="495.2" y="136.9">TYPICAL DETAIL</text>
<g font-size="4.6">
<text x="418.8" y="373.8">N 001</text>
<text x="419" y="380.1">3X86 0</text>
<text x="419" y="386.2">3X86</text>
</g>
<g font-size="4.3">
<text x="109.5" y="44.8">1.438</text>
<text x="196.9" y="59.1">101.655</text>
<text x="196.9" y="63.9">100.155</text>
<text x="423.2" y="61.5">6.000</text>
<text x="409.3" y="120.5">0.300 rabbet width</text>
<text x="437.2" y="134.4">0.500 drill diameter</text>
<text x="374" y="148.3">0.500</text>
<text x="457.1" y="146.2">0.563 drill depth</text>
<text x="197.1" y="153.3">72.000</text>
<text x="351.1" y="151.8">0.750</text>
<text x="369.7" y="153.4">stile depth</text>
<text x="197.1" y="158">70.500</text>
<text x="343.2" y="157">stile thickness</text>
<text x="405.2" y="179.2">1.268</text>
<text x="101.1" y="214.5">108.313</text>
<text x="121.5" y="214.5">105.438</text>
<text x="197.3" y="247.3">42.375</text>
<text x="197.3" y="252.1">40.875</text>
<text x="392" y="272.6">left rabbeting</text>
<text x="425" y="272.2">left rabbeting</text>
<text x="458.8" y="272.6">right rabbeting</text>
<text x="493.8" y="272.2">right rabbeting</text>
<text x="400.9" y="277.7">start</text>
<text x="432" y="277.3">lenght</text>
<text x="469.2" y="277.7">start</text>
<text x="502.3" y="277.3">lenght</text>
<text x="395.5" y="284.3">107.438 in</text>
<text x="428.5" y="284.3">102.261 in</text>
<text x="463.8" y="284.3">107.438 in</text>
<text x="500.1" y="284.3">99.261 in</text>
<text x="196.9" y="340.3">13.095</text>
<text x="196.9" y="345">11.595</text>
<text x="147.5" y="381.8">0.000</text>
<text x="197.2" y="381.8">0.000</text>
<text x="109.5" y="384.1">1.438</text>
<text x="418.8" y="392.4">0.02 in</text>
<text x="386.7" y="411.6">5.00 in</text>
<text x="431.3" y="411.1">1:8</text>
<text x="516.9" y="411.1">1/1</text>
</g>
<g font-size="3.9">
<text x="369.9" y="404.5">LD:9.00 in / RD:12.00 in</text>
<text x="420" y="403.6">L:Inswing / R:Outswing</text>
<text x="469.6" y="403.6">L:left-hand hinging / R:left-hand hinging</text>
</g>
<g font-size="3.5">
<text x="495.1" y="142.4">Reference</text>
<text x="495.2" y="147.5">- Only machine if displayed.</text>
<text x="428.7" y="302.1">Only machine if displayed.</text>
<text x="428.7" y="307.2">measured from the bottom edge of the stile panel</text>
<text x="350.8" y="373.6">ORDER NUMBER</text>
<text x="350.8" y="379.9">COMPONENT ID</text>
<text x="350.8" y="386.1">SERIES</text>
<text x="350.8" y="392.2">TOLERANCE</text>
<text x="272.8" y="398.4">Only machine if displayed.</text>
<text x="369.6" y="398.4">CLEARANCE</text>
<text x="430.4" y="397.8">SWING</text>
<text x="494.5" y="397.6">HINGE</text>
<text x="272.8" y="403.5">Solid circles : machine on the front side</text>
<text x="350.8" y="404.5">FLOOR</text>
<text x="272.7" y="408.6">Broken circles: machine on the back side</text>
<text x="350.8" y="410.5">CEILING</text>
<text x="417.5" y="410.9">SCALE</text>
<text x="452.1" y="410.9">WEIGHT</text>
<text x="502.9" y="410.9">SHEET</text>
</g>
</svg>
